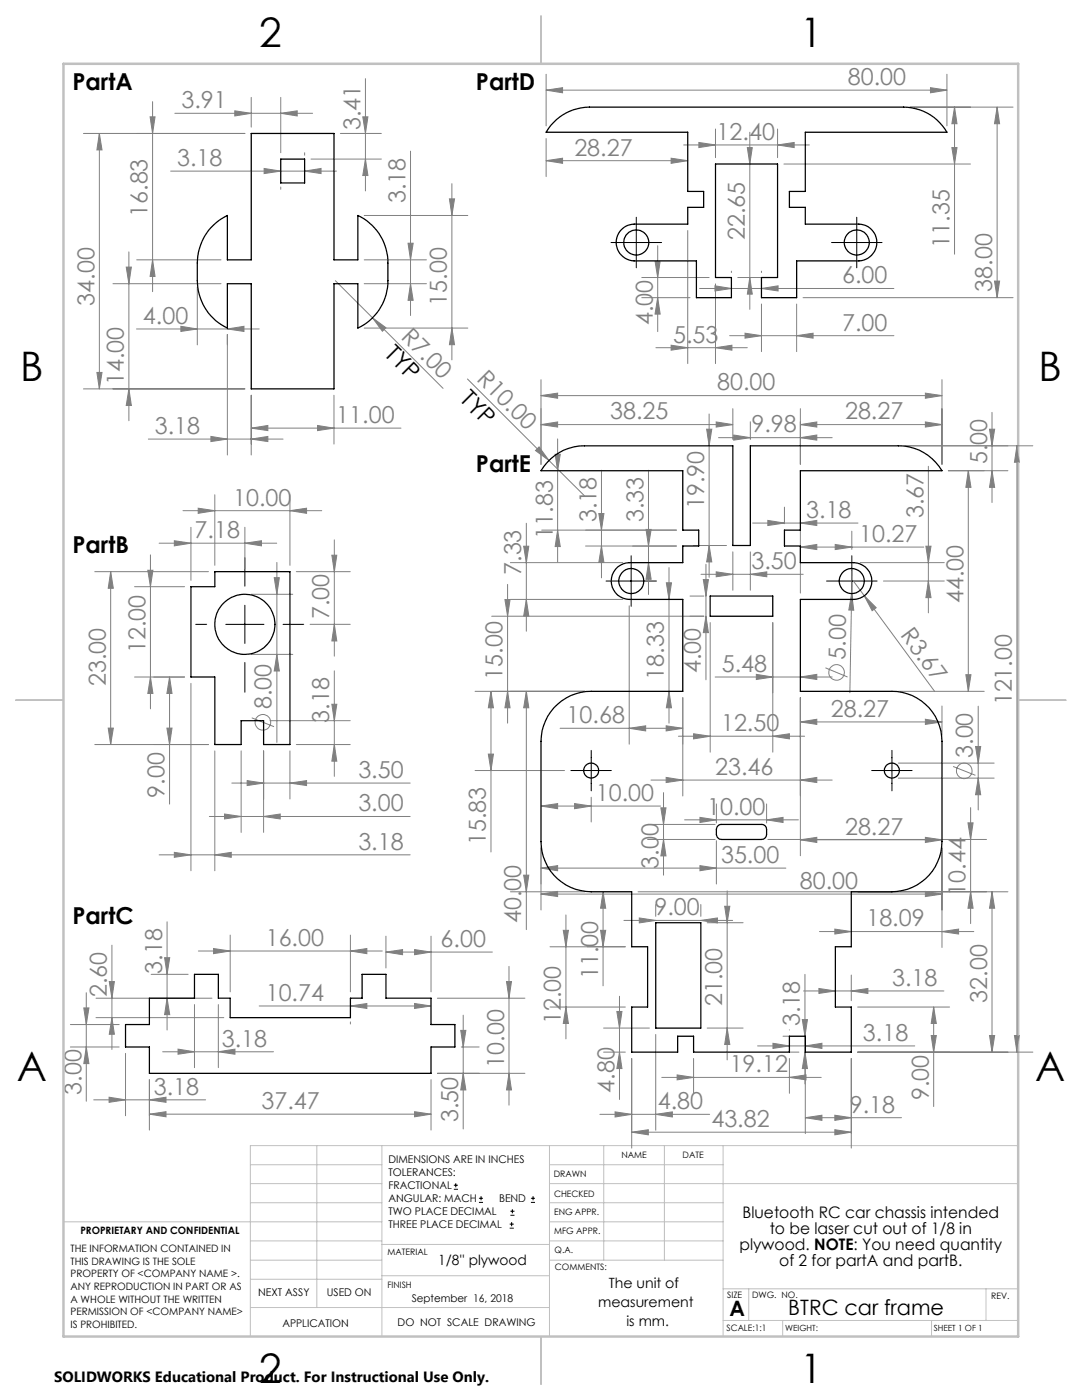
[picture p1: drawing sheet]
<svg xmlns="http://www.w3.org/2000/svg" width="216mm" height="279mm" viewBox="0 0 216 279" stroke-linecap="round" stroke-linejoin="round" font-family="sans-serif">
<g fill="none" stroke="#808080" stroke-width=".2">
<path d="M50.1 19.4v6M56 19.4v11.1M72.9 15.7v22.4M109 18l3.3-.5v1zM109 14.8v10.3M109 18h79.9M185.7 17.5l3.2 .5-3.2 .5zM188.9 14.8v10.3M16.7 26.6h32.2M19.8 26.6v51M19.8 26.6l.6 3.3h-1.1zM30 23.3h.9l-.5 3.3z"/>
<path d="M30.4 20.3v37.9M34 34.1h33.1M34.9 22.6h27.5M46.8 22.1l3.3 .5-3.3 .5zM52.7 33.6l3.3 .5-3.3 .5zM56 22.6l3.3-.5v1zM56 37.3v.5M60.8 34.1l3.3-.5v1zM60.8 30.5v.5M62.1 31.8h14M67.9 26.6h8.2M72.4 23.3h1l-.5 3.3z"/>
<path d="M72.9 31.8l.5 3.2h-1zM81.9 30.2v32.8M89.7 39.7h1l-.5 3.3zM90.2 36.7v35.1M109 32.1l3.3-.5v1zM109 27.7v7.5M109 32.1h28.2M133.9 31.6l3.3 .5-3.3 .5zM136.4 28.9h25.1M139.5 28.4l3.3 .5-3.3 .6zM142.8 25.8v5.7M149.1 29.5h1l-.5 3.2z"/>
<path d="M149.6 26.4v35.3M155.2 28.9l3.3-.5v1.1zM155.2 25.8v5.7M156.4 32.7h37.2M181.6 21.4h20.5M189.9 29.5h1.1l-.5 3.2zM190.5 21.4l.5 3.3h-1.1zM190.5 21.4v29.3M199 21.4l.5 3.3h-1.1zM199 21.4v38M22.5 56.6h21.6M25.2 53.3h1l-.5 3.3z"/>
<path d="M25.7 50.3v33.7M27.3 51.9h16.8M30.4 51.9l.5 3.3h-.9zM39.4 57.3v11.5M66.9 56l21.5 21.5M72.7 56.6h12.4M72.7 51.9h12.4M72.7 43h20.6M81.4 48.5h1l-.5 3.4zM81.9 56.6l.5 3.3h-1zM128.1 59.4h9.6M128.1 55.4h13.4"/>
<path d="M130.7 52.1h1l-.5 3.3zM131.2 59.4l.5 3.3h-1zM131.2 49v17.2M137.2 46v26.6M139.6 57.6h38.8M142.7 57l3.2 .6-3.2 .5zM142.8 56.7v15.9M145.9 54.1v.3M147.2 55.4h5.6M149.6 55.4l.5 3.3h-1zM151.9 57.6l3.4-.6v1.1zM151.9 54.1v.3"/>
<path d="M160.2 59.4h41.9M198.4 56.1h1.1l-.5 3.3zM16.7 77.6h32.2M19.3 74.3h1.1l-.6 3.3zM25.7 77.6l.5 3.3h-1zM27.2 65.7h24.5M36.1 65.1l3.3 .6-3.3 .4zM45.4 65.7l3.3-.6v1zM45.4 66.7v24.1M50.1 78.9v11.9M66.6 78.9v9.7M72.7 65.5h20.6"/>
<path d="M74.3 63.4l2.7 2-.7 .7zM90.2 65.5l.5 3.3h-1zM93.3 75.6l23.3 23.4M107.9 79l3.4-.5v1zM107.9 75.8v16.9M107.9 79h80.1M130.9 69.4h18.2M133.9 68.9l3.3 .5-3.3 .5zM142.8 69.4l3.3-.5v1zM145.6 67h32.8M148.7 66.5l3.2 .5-3.2 .5zM151.9 60.7v9.5"/>
<path d="M159 67l3.2-.5v1zM159 60.7v9.5M184.6 78.5l3.4 .5-3.4 .5zM188 75.8v16.9M29.6 87.6h26.9M42.1 87.1l3.3 .5-3.3 .5zM42.9 98.7v14.1M50.1 87.6l3.3-.5v1zM50.1 85.4l3.3-.5v1zM50.1 85.4h29.9M57.9 98.7v14.1M63.4 84.9l3.2 .5-3.2 .5z"/>
<path d="M107.6 89.2l1.9 2.7-2.6-2zM107.9 84.7l3.4-.5v1zM107.9 84.7h38.3M110.8 90.7h1l-.5 3.2zM111.3 87.6v24.5M120 93.8v21.5M129.4 93.8v24.8M141 85.7h1l-.5 3.3zM141.5 82.6v32.6M142.9 84.2l3.3 .5-3.3 .5zM143.4 87.3h22.7M146.2 81.6v6.1"/>
<path d="M146.4 86.8l3.3 .5-3.3 .5zM149.7 84.2v3.5M159.7 84.7l3.3-.5v1zM159.7 87.3l3.3-.5v1zM159.7 81.6v11.1M159.7 84.7h28.3M184.6 84.2l3.4 .5-3.4 .5zM185.2 93.1v29.2M189.2 93.9h11.9M193.2 93.9l.5 3.4h-1zM193.2 93.9v44.1M197.4 85.7h1.1l-.6 3.3z"/>
<path d="M197.9 93.9l.6 3.4h-1.1zM197.9 82.3v18M202.9 89l.5 3.3h-1zM202.9 89v121M206.1 89h-25.5M18.9 114.1h22.7M22.1 114.1l.5 3.3h-1zM22.1 114.1v34.5M26.8 117.1h10M29.5 113.8h1l-.5 3.3zM30 110.7v30.8M31.8 108.4h23.4"/>
<path d="M34.8 107.9l3.3 .5-3.3 .5zM36.5 101.9h27.7M38.1 105.2v10.6M39.5 101.4l3.4 .5-3.4 .5zM48.9 108.4l3.3-.5v1zM48.9 105.2v8.3M50.1 118.6h8.3M54.7 115.3h1l-.5 3.3zM55.2 112.3v35.9M57.9 101.9l3.3-.5v1zM59.1 114.1h10.8M66.2 110.8h1l-.5 3.3z"/>
<path d="M66.7 107.7v23.3M100.8 119.7h1l-.5 3.3zM101.3 116.6v27.7M101.8 112.3h22.5M101.8 119.6h22.5M104.5 109h1l-.5 3.3zM105 104.4v21.6M105 119.6l.5 3.3h-1zM108.1 105.8h26.9M111.3 105.8l.5 3.3h-1zM119.5 102.5h1l-.5 3.3zM120 109l.5 3.3h-1z"/>
<path d="M128.9 105.7h1l-.5 3.3zM129.4 112.3l.5 3.3h-1zM133 116.3h1l-.5 3.3zM133.5 113.3v31M135 109h-18.2M137.7 119h2.7M138.3 108.9h6.7M139.9 114.6h20.4M140.3 115.7h1.1l-.5 3.3zM140.9 112.6v23.1M141.5 108.9l.5 3.2h-1zM142.9 114.1l3.3 .5-3.3 .5z"/>
<path d="M146.2 110.1v7.7M149.7 114.6l3.3-.5v1zM149.7 110.1v7.7M150.2 104.4h21M153.2 103.9l3.3 .5-3.3 .5zM156.5 101.2v3.3M159.7 109.2l3.3-.5v1zM159.7 106v12.4M159.7 109.2h24.6M159.7 104.4l3.3-.5v1zM166.7 108.7l3.3 .5-3.3 .5zM169.9 118.5l.5 3.3-1-.1z"/>
<path d="M169.9 118.5l-.3 19.8M170 106v3.6M170 113.5l-.1 5M170.3 116l16.2 22M171.6 112.3h16.8M172.5 118.9l2.3 2.4-.8 .6zM176.3 116h12.1M184.7 109h1.1l-.6 3.3zM185.2 116l.6 3.3h-1.1zM26.8 135.1h10M30 135.1l.5 3.3h-1zM33.8 135.1l.5 3.3h-1z"/>
<path d="M33.8 135.1v25.4M38.1 136.4v37.4M50.1 130.6h8.3M55.2 130.6l.5 3.3h-1zM61.9 124.6h8M66.7 124.6l.5 3.3h-1zM66.7 133.9v21M98 138v32M98 138l.5 3.3h-1.1zM98.1 123h42.3M101.3 138l.5 3.3h-1zM105 138l.5 3.3h-1z"/>
<path d="M105 138v47.5M116.7 138h-21.9M125.6 120.9v27.6M133.5 138l.5 3.3h-1zM136.2 139.2v19.7M140.9 123l.5 3.3h-1.1zM141.7 124.2v25.9M142.7 135.1h23.4M150.9 134.6l3.3 .5-3.3 .5zM154.2 124.2v25.9M159.7 135.1l3.3-.5v1zM159.7 139.2v31.6"/>
<path d="M164.7 133.3l4.4 1.8M179.2 138h17.2M192.7 134.7h1l-.5 3.3zM18.9 148.6h22.7M21.6 145.3h1l-.5 3.3zM33.3 145.3h1l-.5 3.3zM42.9 149.9v23.9M46.2 156.3h35.6M48.1 149.9v16.2M49.3 155.8l3.3 .5-3.3 .5zM50.2 143.3l4.5 1.7M52.6 149.9v16.2"/>
<path d="M53.9 143.8h16M57.9 156.3l3.3-.5v1zM57.9 149.9v9.6M59.1 148.6h10.8M66.2 140.5h1l-.5 3.3zM66.7 148.6l.5 3.3h-1zM94.8 153.8h17.8M97.4 150.5h1.1l-.5 3.3zM111.8 145.3h24.4M118 159.1v4.9M125.6 145.3l3.2-.4v1zM129.9 155.7h36.2"/>
<path d="M132.4 158.2v16.5M132.9 155.2l3.3 .5-3.3 .5zM132.9 144.9l3.3 .4-3.3 .6zM135.4 146.9h25.1M138.4 146.4l3.3 .5-3.3 .6zM154.2 146.9l3.3-.5v1.1zM159.7 155.7l3.3-.5v1zM159.7 144.1l3.3-.6v1.1zM159.7 144.1h28.3M179.2 152.3h19.2M179.2 155.3h19.2M184.6 143.5l3.4 .6-3.4 .5z"/>
<path d="M188 140.9v5.8M190.2 153l4.4 1.7M194.7 149h1l-.5 3.3zM195.2 155.3l.5 3.3h-1zM195.2 140.9v20.7M31.7 170.6h50.1M34.8 170.1l3.3 .5-3.3 .5zM41.8 162.9h40M42.9 170.6l3.2-.5v1zM44.8 162.5l3.3 .4-3.3 .5zM52.6 162.9l3.3-.4v.9zM101.8 178h14.9"/>
<path d="M104.5 174.7h1l-.5 3.3zM107.9 160.9l3.4-.5v1zM107.9 173.2l3.4-.4v1zM107.9 160.9h23.9M107.9 169.2v12.4M107.9 173.2h48.9M107.9 178.4l3.4-.5v1zM107.9 178.4h80.1M114.7 160.4l3.3 .5-3.3 .5zM120.3 178v18.7M120.3 178l.6 3.3h-1.1zM127.3 178h73.8"/>
<path d="M129.2 164.5h13.5M129.2 167.5h13.5M131.9 161.2h1l-.5 3.3zM132.4 167.5l.5 3.3h-1zM136.6 163.6h22.7M139.7 172.8l3.2 .4-3.2 .6zM139.7 163.1l3.2 .5-3.2 .5zM142.9 167.8v8.6M142.9 160.4v3.9M145.1 177.8v33.7M153 163.6l3.2-.5v1zM153 160.4v3.9"/>
<path d="M153.2 167.5h43.7M159.7 167.6l3.3-.5v1zM159.7 167.6h28.3M184.6 167.1l3.4 .5-3.4 .5zM184.6 177.9l3.4 .5-3.4 .5zM188 169.2v19.9M193.1 164.2h1.1l-.5 3.3zM193.7 178l.5 3.3h-1.1zM193.7 161.2v23.1M197.9 178l.6 3.3h-1.1zM197.9 178v32M17.2 198.1v21.7"/>
<path d="M19.2 199.2h23.1M21.8 195.9h1l-.5 3.3zM22.3 188.6v20.8M30.2 194.5h7.3M32.8 191.1h1.1l-.6 3.4zM33.3 199.2l.6 3.3h-1.1zM33.3 184v21.6M39.6 189.8h36.7M42.6 189.3l3.3 .5-3.3 .5zM45.9 186.6v11.3M69.9 189.8l3.3-.5v1zM69.9 186.6v11.3"/>
<path d="M77 190l3.3-.5v1zM77 186.8v6.4M77 190h21.2M82.7 189.5l3.3 .5-3.3 .5zM86 186.8v11.1M87.3 199.2h17.4M101.1 195.9h1l-.5 3.3zM101.6 192.9v27.7M109.7 188.9h15.1M112.4 185.7h1l-.5 3.2zM112.9 182.6v24.7M119.8 185.7h1.1l-.6 3.2z"/>
<path d="M123.6 198.8v20.6M124.5 183.7h21.7M127.6 183.2l3.2 .5-3.2 .5zM130.8 180.5v2.4M139.8 183.7l3.4-.5v1zM139.8 180.5v2.4M141.1 184.1h7.2M144.6 180.9h1l-.5 3.2zM160.3 197.8h28M160.6 194.5v21.8M163.4 197.3l3.3 .5-3.3 .5zM163.5 185.9h30.8"/>
<path d="M166.6 185.4l3.3 .5-3.3 .5zM169.9 197.8l3.3-.5v1zM169.9 194.6v5.1M188 185.9l3.3-.5v1zM14 209h9.8M14 204.5h9.8M16.7 201.2h1l-.5 3.3zM17.2 209l.5 3.3h-1zM18.7 219.5h22.3M19.2 203.1h25.5M21.8 219l3.2 .5-3.2 .5zM22.3 203.1l.5 3.3h-1z"/>
<path d="M25 210.2v12.5M29.8 219.5l3.3-.5v1zM29.8 215.5v10M32.5 209.9h22.1M35.5 209.4l3.3 .5-3.3 .5zM38.8 200.5v12.6M43.6 209.9l3.3-.5v1zM43.6 200.5v12.6M51.7 200.8h34.3M69.9 200.8l3.3-.5v1zM69.9 203.9v.5M82.7 200.3l3.3 .5-3.3 .5z"/>
<path d="M86 215.5v10M87.3 214.2h17.4M91.9 205.6h1.1l-.6 3.4zM92 209h3.6M92.4 214.2l.6 3.3h-1.1zM92.4 202.6v22.7M101.6 214.2l.5 3.3h-1zM109.7 201h15.1M112.9 201l.5 3.3h-1zM120.4 210h4.4M120.4 205.2h9.2M123.1 201.9h1l-.5 3.3z"/>
<path d="M123.6 210l.5 3.3h-1zM126 211.2v17.9M130.8 206.4v19.2M132 215h31.9M135.1 214.5l3.3 .5-3.3 .5zM138.4 211.2v7M141.1 205.2h7.2M145.1 205.2l.5 3.3h-1zM151.2 208.7h31.3M154.2 208.2l3.3 .5-3.3 .5zM156.2 206.8h1.2M157.4 210h2"/>
<path d="M157.5 205.5v.1M157.5 215l3.3-.5v1zM157.5 211.2v7M160.1 203.5h1l-.5 3.3zM160.6 210l.5 3.3h-1zM160.7 208.7l3.3-.5v1zM160.7 211.2v15M169.9 211.2v17.9M171.1 201h18.4M185.8 206.7h1l-.5 3.3zM186.3 201l.5 3.3h-1zM186.3 201v19.8"/>
<path d="M197.4 206.7h1.1l-.6 3.3zM202.4 206.7h1l-.5 3.3zM206.1 210h-35M29.8 222.4l3.3-.5v1zM29.8 222.4h56.2M82.7 221.9l3.3 .5-3.3 .5zM119.7 222.4h21.9M122.7 221.9l3.3 .5-3.3 .5zM126 226l3.4-.5v1zM126 226h43.9M130.8 222.4l3.4-.5v1zM160.7 223.1l3.3-.5v1z"/>
<path d="M160.7 223.1h19.2M166.6 225.5l3.3 .5-3.3 .5zM166.6 222.6l3.3 .5-3.3 .5z"/>
<circle cx="166.9" cy="134.2" r="1.57"/>
<circle cx="52.4" cy="144.1" r="1.55"/>
<circle cx="192.4" cy="153.8" r="1.55"/>
</g>
<g fill="none" stroke="#000" stroke-width=".2">
<path d="M121.9 48.4h10.1M127 43.4v10M165.9 48.4h10.1M171 43.4v10M48.9 111.3v5.7M120.9 116h10.1M125.9 110.9v10.1M164.9 116h10.1M170 110.9v10.1M39.1 124.6h2.1M45 124.6h7.7M48.9 120.8v7.6"/>
<path d="M48.9 132.2v5.9M56.5 124.6h4.1M113.9 153.8h8.1M118 149.8v8M173.9 153.8h8.1M178 149.8v8M90.6 237.3h.8M90.6 236.5h.8M90.9 236.1v.9M95.6 240h.8M95.6 239.1h.8M96 238.7v.8"/>
<path d="M105.9 240h.9M105.9 239.1h.9M106.4 238.7v.8M101.7 245.1h.8M101.7 244.3h.8M101.8 242.5h.9M101.8 241.7h.9M102.1 243.9v.8M102.2 241.3v.8"/>
</g>
<g fill="none" stroke="#c0c0c0" stroke-width=".2">
<path d="M50 232.4h26.2M50 236.2h26.2M63.2 228.6v32.3M76.2 228.6v38.1M109.6 228.6v38.1M109.6 232.4h34.7M109.6 236.2h93.6M120.5 228.6v22.9M132.6 228.6v22.9M144.3 228.6v38.1M203.2 228.6h-153.2v38.1M12.7 243.8h63.5"/>
<path d="M50 251.5h26.2M50 240h26.2M50 247.7h26.2M50 255.3h26.2M76.2 254.6h33.4M76.2 248.4h33.4M109.6 251.5h34.7M109.6 243.8h34.7M109.6 240h34.7M109.6 247.7h34.7M144.3 257.2h58.9M149.4 257.2v6.3"/>
<path d="M196.7 257.2v6.3M50 260.9h59.6M144.3 263.5h58.9M156.2 263.5v3.2M185.9 263.5v3.2"/>
</g>
<path d="M108 3.2v9.5M3.1 139.7h9.6M203.2 139.7h9.5M108 266.7v9.6" fill="none" stroke="#c0c0c0" stroke-width=".25"/>
<path d="M12.7 12.7h190.5v254h-190.5z" fill="none" stroke="#c0c0c0" stroke-width=".5"/>
<g fill="#808080">
<path d="M107.6 89.2l1.9 2.7-2.6-2z"/>
<path d="M169.9 118.5l.5 3.3-1-.1z"/>
<path d="M172.5 118.9l2.3 2.4-.8 .6z"/>
<path d="M74.3 63.4l2.7 2-.7 .7z"/>
<path d="M132.9 144.9l3.3 .4-3.3 .6zM125.6 145.3l3.2-.4v1z"/>
<path d="M166.7 108.7l3.3 .5-3.3 .5zM159.7 109.2l3.3-.5v1zM159.7 135.1l3.3-.5v1zM150.9 134.6l3.3 .5-3.3 .5zM184.6 167.1l3.4 .5-3.4 .5zM159.7 167.6l3.3-.5v1zM114.7 160.4l3.3 .5-3.3 .5zM107.9 160.9l3.4-.5v1zM139.7 172.8l3.2 .4-3.2 .6zM107.9 173.2l3.4-.4v1zM139.8 183.7l3.4-.5v1zM127.6 183.2l3.2 .5-3.2 .5zM130.8 222.4l3.4-.5v1zM122.7 221.9l3.3 .5-3.3 .5zM160.7 208.7l3.3-.5v1zM154.2 208.2l3.3 .5-3.3 .5zM48.9 108.4l3.3-.5v1zM34.8 107.9l3.3 .5-3.3 .5zM185.7 17.5l3.2 .5-3.2 .5zM109 18l3.3-.5v1zM159 67l3.2-.5v1zM148.7 66.5l3.2 .5-3.2 .5zM133.9 31.6l3.3 .5-3.3 .5zM109 32.1l3.3-.5v1zM56 22.6l3.3-.5v1zM46.8 22.1l3.3 .5-3.3 .5zM60.8 34.1l3.3-.5v1zM52.7 33.6l3.3 .5-3.3 .5zM45.4 65.7l3.3-.6v1zM36.1 65.1l3.3 .6-3.3 .4z"/>
<path d="M107.9 79l3.4-.5v1zM184.6 78.5l3.4 .5-3.4 .5zM159.7 84.7l3.3-.5v1zM184.6 84.2l3.4 .5-3.4 .5zM142.9 114.1l3.3 .5-3.3 .5zM149.7 114.6l3.3-.5v1zM153.2 103.9l3.3 .5-3.3 .5zM159.7 104.4l3.3-.5v1zM138.4 146.4l3.3 .5-3.3 .6zM154.2 146.9l3.3-.5v1.1zM132.9 155.2l3.3 .5-3.3 .5zM159.7 155.7l3.3-.5v1zM107.9 178.4l3.4-.5v1zM184.6 177.9l3.4 .5-3.4 .5zM166.6 185.4l3.3 .5-3.3 .5zM188 185.9l3.3-.5v1zM159.7 144.1l3.3-.6v1.1zM184.6 143.5l3.4 .6-3.4 .5zM139.7 163.1l3.2 .5-3.2 .5zM153 163.6l3.2-.5v1zM135.1 214.5l3.3 .5-3.3 .5zM157.5 215l3.3-.5v1zM160.7 223.1l3.3-.5v1zM166.6 222.6l3.3 .5-3.3 .5zM163.4 197.3l3.3 .5-3.3 .5zM169.9 197.8l3.3-.5v1zM39.5 101.4l3.4 .5-3.4 .5zM57.9 101.9l3.3-.5v1zM44.8 162.5l3.3 .4-3.3 .5zM52.6 162.9l3.3-.4v.9zM49.3 155.8l3.3 .5-3.3 .5zM57.9 156.3l3.3-.5v1zM139.5 28.4l3.3 .5-3.3 .6zM155.2 28.9l3.3-.5v1.1zM42.1 87.1l3.3 .5-3.3 .5zM50.1 87.6l3.3-.5v1zM50.1 85.4l3.3-.5v1zM63.4 84.9l3.2 .5-3.2 .5z"/>
<path d="M142.7 57l3.2 .6-3.2 .5zM151.9 57.6l3.4-.6v1.1z"/>
<path d="M107.9 84.7l3.4-.5v1zM142.9 84.2l3.3 .5-3.3 .5zM146.4 86.8l3.3 .5-3.3 .5zM159.7 87.3l3.3-.5v1z"/>
<path d="M34.8 170.1l3.3 .5-3.3 .5zM42.9 170.6l3.2-.5v1z"/>
<path d="M21.8 219l3.2 .5-3.2 .5zM29.8 219.5l3.3-.5v1z"/>
<path d="M29.8 222.4l3.3-.5v1zM82.7 221.9l3.3 .5-3.3 .5z"/>
<path d="M69.9 200.8l3.3-.5v1zM82.7 200.3l3.3 .5-3.3 .5z"/>
<path d="M142.8 69.4l3.3-.5v1zM133.9 68.9l3.3 .5-3.3 .5z"/>
<path d="M69.9 189.8l3.3-.5v1zM42.6 189.3l3.3 .5-3.3 .5zM82.7 189.5l3.3 .5-3.3 .5zM77 190l3.3-.5v1zM43.6 209.9l3.3-.5v1zM35.5 209.4l3.3 .5-3.3 .5z"/>
<path d="M185.8 206.7h1l-.5 3.3zM186.3 201l.5 3.3h-1z"/>
<path d="M185.2 116l.6 3.3h-1.1zM184.7 109h1.1l-.6 3.3z"/>
<path d="M160.6 210l.5 3.3h-1zM160.1 203.5h1l-.5 3.3z"/>
<path d="M111.3 105.8l.5 3.3h-1zM110.8 90.7h1l-.5 3.2zM133.5 138l.5 3.3h-1zM133 116.3h1l-.5 3.3zM140.9 123l.5 3.3h-1.1zM140.3 115.7h1.1l-.5 3.3zM145.1 205.2l.5 3.3h-1zM144.6 180.9h1l-.5 3.2zM197.9 93.9l.6 3.4h-1.1zM197.4 85.7h1.1l-.6 3.3zM66.7 124.6l.5 3.3h-1zM66.2 110.8h1l-.5 3.3zM198.4 56.1h1.1l-.5 3.3zM199 21.4l.5 3.3h-1.1zM189.9 29.5h1.1l-.5 3.2zM190.5 21.4l.5 3.3h-1.1zM72.9 31.8l.5 3.2h-1zM72.4 23.3h1l-.5 3.3zM81.9 56.6l.5 3.3h-1zM81.4 48.5h1l-.5 3.4zM90.2 65.5l.5 3.3h-1zM89.7 39.7h1l-.5 3.3z"/>
<path d="M141.5 108.9l.5 3.2h-1zM141 85.7h1l-.5 3.3zM33.3 145.3h1l-.5 3.3zM33.8 135.1l.5 3.3h-1z"/>
<path d="M97.4 150.5h1.1l-.5 3.3zM98 138l.5 3.3h-1.1zM119.8 185.7h1.1l-.6 3.2zM120.3 178l.6 3.3h-1.1z"/>
<path d="M105 119.6l.5 3.3h-1zM104.5 109h1l-.5 3.3z"/>
<path d="M120 109l.5 3.3h-1zM119.5 102.5h1l-.5 3.3z"/>
<path d="M193.2 93.9l.5 3.4h-1zM192.7 134.7h1l-.5 3.3zM128.9 105.7h1l-.5 3.3zM129.4 112.3l.5 3.3h-1zM100.8 119.7h1l-.5 3.3zM101.3 138l.5 3.3h-1zM194.7 149h1l-.5 3.3zM195.2 155.3l.5 3.3h-1zM197.9 178l.6 3.3h-1.1zM197.4 206.7h1.1l-.6 3.3zM105 138l.5 3.3h-1zM104.5 174.7h1l-.5 3.3zM131.9 161.2h1l-.5 3.3zM132.4 167.5l.5 3.3h-1zM193.1 164.2h1.1l-.5 3.3zM193.7 178l.5 3.3h-1.1zM123.1 201.9h1l-.5 3.3zM123.6 210l.5 3.3h-1zM112.4 185.7h1l-.5 3.2zM112.9 201l.5 3.3h-1zM202.9 89l.5 3.3h-1zM202.4 206.7h1l-.5 3.3zM29.5 113.8h1l-.5 3.3zM30 135.1l.5 3.3h-1zM66.2 140.5h1l-.5 3.3zM66.7 148.6l.5 3.3h-1zM54.7 115.3h1l-.5 3.3zM55.2 130.6l.5 3.3h-1zM22.1 114.1l.5 3.3h-1zM21.6 145.3h1l-.5 3.3zM101.6 214.2l.5 3.3h-1zM101.1 195.9h1l-.5 3.3zM22.3 203.1l.5 3.3h-1zM21.8 195.9h1l-.5 3.3zM92.4 214.2l.6 3.3h-1.1zM91.9 205.6h1.1l-.6 3.4zM149.1 29.5h1l-.5 3.2zM149.6 55.4l.5 3.3h-1zM130.7 52.1h1l-.5 3.3zM131.2 59.4l.5 3.3h-1zM19.8 26.6l.6 3.3h-1.1zM19.3 74.3h1.1l-.6 3.3zM25.2 53.3h1l-.5 3.3zM25.7 77.6l.5 3.3h-1zM30 23.3h.9l-.5 3.3zM30.4 51.9l.5 3.3h-.9z"/>
<path d="M32.8 191.1h1.1l-.6 3.4zM33.3 199.2l.6 3.3h-1.1zM16.7 201.2h1l-.5 3.3zM17.2 209l.5 3.3h-1z"/>
<path d="M126 226l3.4-.5v1zM166.6 225.5l3.3 .5-3.3 .5z"/>
</g>
<g fill="none" stroke="#000" stroke-width=".25">
<path d="M50.1 26.6h16.5v25.3h4.8v-8.9a10.4 10.4 0 0 1 6 9.5v3.5a10.5 10.5 0 0 1-6 9.5v-8.9h-4.8v21h-16.5v-21h-4.7v8.9a10.5 10.5 0 0 1-6-9.5v-3.5a10.5 10.5 0 0 1 6-9.5v8.9h4.7zM56 31.7h4.8v4.8h-4.8zM110.4 24.5a9.9 9.9 0 0 1 7.2-3.1h62.7a10 10 0 0 1 8.6 5h-28.2v11.8h-3.2v3.2h3.2v3.3h10.7a3.7 3.7 0 0 1 3.5 3.7 3.7 3.7 0 0 1-3.5 3.7h-12.4v7.3h-7.1v-4h3.3v-22.7h-12.4v22.7h3.1v4h-6.9v-7.3h-12.5a3.7 3.7 0 0 1-3.6-3.7 3.7 3.7 0 0 1 3.6-3.7h10.7v-3.3h3.2v-3.2h-3.2v-11.8h-28.2zM109.2 92.3a9.8 9.8 0 0 1 7.4-3.3h29.6v19.9h3.5v-19.9h29.6a10.1 10.1 0 0 1 8.7 4.9h-28.3v11.9h-3.2v3.2h3.2v3.3h10.7a3.7 3.7 0 0 1 3.6 3.7 3.7 3.7 0 0 1-3.6 3.6h-10.7v18.4h18.3a10 10 0 0 1 10 10v20a10 10 0 0 1-10 10h-8.1v10.9h-3.2v12.1h3.2v9h-9.2v-3.2h-3.2v3.2h-19.1v-3.2h-3.2v3.2h-9.2v-9h3.2v-12.1h-3.2v-10.9h-8a10 10 0 0 1-10-10v-20a10 10 0 0 1 10-10h18.2v-18.4h-10.6a3.7 3.7 0 0 1-3.6-3.6 3.7 3.7 0 0 1 3.6-3.7h10.6v-3.3h3.2v-3.2h-3.2v-11.9h-28.2zM38.1 117.1h4.8v-3h15v34.5h-5.3v-4.8h-4.5v4.8h-5.2v-13.5h-4.8zM141.7 119h12.5v4h-12.5zM143.1 165l.7-.5h8.1a.97 .97 0 0 1 1.1 1v1a1.02 1.02 0 0 1-1.1 1h-7.9a1.09 1.09 0 0 1-1.1-1v-1zM29.8 199.2h9v-4.7h4.8v4.7h2.3v3.9h24v-3.9h2.3v-4.7h4.8v4.7h9v5.3h4.8v4.5h-4.8v5.2h-56.2v-5.2h-4.8v-4.5h4.8zM130.8 184.2h9v21h-9z"/>
<circle cx="127" cy="48.4" r="2.51"/>
<circle cx="171" cy="48.4" r="2.5"/>
<circle cx="125.9" cy="116" r="2.5"/>
<circle cx="170" cy="116" r="2.51"/>
<circle cx="48.9" cy="124.6" r="6"/>
<circle cx="118" cy="153.8" r="1.5"/>
<circle cx="178" cy="153.8" r="1.5"/>
</g>
<g font-size="8.1">
<text x="51.7" y="9.3">2</text>
<text x="159.7" y="9.3">1</text>
<text x="4" y="76">B</text>
<text x="207.2" y="76">B</text>
<text x="3.3" y="215.7">A</text>
<text x="206.5" y="215.7">A</text>
<text x="51.7" y="276">2</text>
<text x="159.7" y="276">1</text>
</g>
<g font-size="4.7">
<text x="14.4" y="18">PartA</text>
<text x="95" y="18">PartD</text>
<text x="76.6" y="70.9" transform="rotate(45 76.6 70.9)">TYP</text>
<text x="91.6" y="79.9" transform="rotate(45 91.6 79.9)">TYP</text>
<text x="95" y="94.1">PartE</text>
<text x="14.4" y="110.4">PartB</text>
<text x="14.4" y="184.4">PartC</text>
</g>
<g font-size="4.7" fill="#808080">
<text x="169.2" y="17">80.00</text>
<text x="36.2" y="21.6">3.91</text>
<text x="71.9" y="26" transform="rotate(-90 71.9 26)">3.41</text>
<text x="143" y="27.9">12.40</text>
<text x="35.3" y="33.1">3.18</text>
<text x="114.6" y="31.1">28.27</text>
<text x="80.9" y="40.5" transform="rotate(-90 80.9 40.5)">3.18</text>
<text x="29.5" y="43.3" transform="rotate(-90 29.5 43.3)">16.83</text>
<text x="148.6" y="47.9" transform="rotate(-90 148.6 47.9)">22.65</text>
<text x="189.5" y="49.4" transform="rotate(-90 189.5 49.4)">11.35</text>
<text x="168" y="56.5">6.00</text>
<text x="198" y="58.2" transform="rotate(-90 198 58.2)">38.00</text>
<text x="18.8" y="61" transform="rotate(-90 18.8 61)">34.00</text>
<text x="28.5" y="64.6">4.00</text>
<text x="89.2" y="61" transform="rotate(-90 89.2 61)">15.00</text>
<text x="130.2" y="64.9" transform="rotate(-90 130.2 64.9)">4.00</text>
<text x="168" y="66">7.00</text>
<text x="79.8" y="67.5" transform="rotate(45 79.8 67.5)">R7.00</text>
<text x="134.3" y="68.4">5.53</text>
<text x="24.7" y="76.8" transform="rotate(-90 24.7 76.8)">14.00</text>
<text x="94.9" y="75.8" transform="rotate(45 94.9 75.8)">R10.00</text>
<text x="143.1" y="77.9">80.00</text>
<text x="121.8" y="83.7">38.25</text>
<text x="168.6" y="83.7">28.27</text>
<text x="30.9" y="86.6">3.18</text>
<text x="67.1" y="84.4">11.00</text>
<text x="149.9" y="86.3">9.98</text>
<text x="197" y="92.6" transform="rotate(-90 197 92.6)">5.00</text>
<text x="46.5" y="100.9">10.00</text>
<text x="140.5" y="101.6" transform="rotate(-90 140.5 101.6)">19.90</text>
<text x="38.8" y="107.4">7.18</text>
<text x="110.3" y="107.5" transform="rotate(-90 110.3 107.5)">11.83</text>
<text x="119" y="104.2" transform="rotate(-90 119 104.2)">3.18</text>
<text x="128.4" y="104.2" transform="rotate(-90 128.4 104.2)">3.33</text>
<text x="160.9" y="103.3">3.18</text>
<text x="184.3" y="103.4" transform="rotate(-90 184.3 103.4)">3.67</text>
<text x="149.9" y="113.6">3.50</text>
<text x="171.4" y="108.1">10.27</text>
<text x="104" y="114.7" transform="rotate(-90 104 114.7)">7.33</text>
<text x="65.7" y="123.5" transform="rotate(-90 65.7 123.5)">7.00</text>
<text x="192.2" y="120.4" transform="rotate(-90 192.2 120.4)">44.00</text>
<text x="29" y="130.3" transform="rotate(-90 29 130.3)">12.00</text>
<text x="168.7" y="131.6" transform="rotate(-89 168.7 131.6)">5.00</text>
<text x="179.5" y="126.8" transform="rotate(54 179.5 126.8)">R3.67</text>
<text x="21.1" y="137" transform="rotate(-90 21.1 137)">23.00</text>
<text x="100.3" y="135.7" transform="rotate(-90 100.3 135.7)">15.00</text>
<text x="132.5" y="135.7" transform="rotate(-90 132.5 135.7)">18.33</text>
<text x="139.9" y="134.4" transform="rotate(-90 139.9 134.4)">4.00</text>
<text x="144" y="134.1">5.48</text>
<text x="54.2" y="141.6" transform="rotate(-90 54.2 141.6)">8.00</text>
<text x="165.8" y="143">28.27</text>
<text x="201.9" y="140.8" transform="rotate(-90 201.9 140.8)">121.00</text>
<text x="65.7" y="144.2" transform="rotate(-90 65.7 144.2)">3.18</text>
<text x="113.1" y="144.3">10.68</text>
<text x="143.9" y="145.9">12.50</text>
<text x="71.5" y="155.3">3.50</text>
<text x="142.7" y="154.6">23.46</text>
<text x="194.1" y="151.3" transform="rotate(-90 194.1 151.3)">3.00</text>
<text x="32.8" y="159.2" transform="rotate(-90 32.8 159.2)">9.00</text>
<text x="71.5" y="161.9">3.00</text>
<text x="118.9" y="159.8">10.00</text>
<text x="141.1" y="162.6">10.00</text>
<text x="168.6" y="166.6">28.27</text>
<text x="71.5" y="169.6">3.18</text>
<text x="97" y="168.7" transform="rotate(-90 97 168.7)">15.83</text>
<text x="131.4" y="173.3" transform="rotate(-90 131.4 173.3)">3.00</text>
<text x="143.9" y="172.2">35.00</text>
<text x="159.6" y="177.4">80.00</text>
<text x="192.7" y="178.7" transform="rotate(-90 192.7 178.7)">10.44</text>
<text x="104" y="184.2" transform="rotate(-90 104 184.2)">40.00</text>
<text x="130.6" y="182.7">9.00</text>
<text x="172.9" y="184.9">18.09</text>
<text x="53" y="188.8">16.00</text>
<text x="87.9" y="189">6.00</text>
<text x="32.4" y="194.3" transform="rotate(-90 32.4 194.3)">3.18</text>
<text x="119.4" y="195.4" transform="rotate(-90 119.4 195.4)">11.00</text>
<text x="178" y="196.7">3.18</text>
<text x="21.3" y="199" transform="rotate(-90 21.3 199)">2.60</text>
<text x="53" y="199.7">10.74</text>
<text x="144.1" y="200.8" transform="rotate(-90 144.1 200.8)">21.00</text>
<text x="197" y="200.1" transform="rotate(-90 197 200.1)">32.00</text>
<text x="44.2" y="208.9">3.18</text>
<text x="111.9" y="204.4" transform="rotate(-90 111.9 204.4)">12.00</text>
<text x="159.6" y="204.8" transform="rotate(-90 159.6 204.8)">3.18</text>
<text x="172.2" y="207.7">3.18</text>
<text x="100.6" y="213.1" transform="rotate(-90 100.6 213.1)">10.00</text>
<text x="145.6" y="214">19.12</text>
<text x="16.2" y="218.5" transform="rotate(-90 16.2 218.5)">3.00</text>
<text x="30.7" y="218.5">3.18</text>
<text x="52.2" y="221.3">37.47</text>
<text x="122.6" y="218.1" transform="rotate(-90 122.6 218.1)">4.80</text>
<text x="131.3" y="221.4">4.80</text>
<text x="185.3" y="219.5" transform="rotate(-90 185.3 219.5)">9.00</text>
<text x="91.4" y="224" transform="rotate(-90 91.4 224)">3.50</text>
<text x="142" y="224.9">43.82</text>
<text x="169.6" y="222">9.18</text>
</g>
<g font-size="4.2">
<text x="145.6" y="262.7">A</text>
<text x="157.3" y="262.4">BTRC car frame</text>
</g>
<g font-size="3.2">
<text x="148.2" y="243.1">Bluetooth RC car chassis intended</text>
<text x="147.6" y="249.5">plywood. NOTE: You need quantity</text>
<text x="153.6" y="246.3">to be laser cut out of 1/8 in</text>
<text x="155.5" y="252.7">of 2 for partA and partB.</text>
</g>
<text font-size="3" x="10.8" y="275.7">SOLIDWORKS Educational Product. For Instructional Use Only.</text>
<g font-size="2.8">
<text x="87.4" y="252.4">1/8'' plywood</text>
<text x="121.5" y="257">The unit of</text>
<text x="119.3" y="260.8">measurement</text>
<text x="125" y="264.6">is mm.</text>
</g>
<g font-size="2.1">
<text x="77.5" y="232.2">DIMENSIONS ARE IN INCHES</text>
<text x="77.5" y="234.7">TOLERANCES:</text>
<text x="77.5" y="237.3">FRACTIONAL</text>
<text x="77.5" y="239.9">ANGULAR: MACH</text>
<text x="99.6" y="239.9">BEND</text>
<text x="77.5" y="242.5">TWO PLACE DECIMAL</text>
<text x="77.5" y="245.1">THREE PLACE DECIMAL</text>
<text x="51.5" y="258.7">NEXT ASSY</text>
<text x="65.2" y="258.6">USED ON</text>
<text x="82.2" y="259.8">September 16, 2018</text>
<text x="56.3" y="264.8">APPLICATION</text>
<text x="79.3" y="264.6">DO NOT SCALE DRAWING</text>
</g>
<g font-size="2">
<text x="14.1" y="249.9">THE INFORMATION CONTAINED IN</text>
<text x="16" y="246.3">PROPRIETARY AND CONFIDENTIAL</text>
<text x="14.1" y="252.4">THIS DRAWING IS THE SOLE</text>
<text x="14.1" y="254.9">PROPERTY OF &lt;COMPANY NAME &gt;.</text>
<text x="14.1" y="257.4">ANY REPRODUCTION IN PART OR AS</text>
<text x="14.1" y="260">A WHOLE WITHOUT THE WRITTEN</text>
<text x="14.1" y="262.5">PERMISSION OF &lt;COMPANY NAME&gt;</text>
<text x="14.1" y="265">IS PROHIBITED.</text>
</g>
<g font-size="1.8">
<text x="124" y="231.1">NAME</text>
<text x="136.2" y="231.1">DATE</text>
<text x="110.5" y="234.8">DRAWN</text>
<text x="110.5" y="238.9">CHECKED</text>
<text x="110.6" y="242.5">ENG APPR.</text>
<text x="77.3" y="250.5">MATERIAL</text>
<text x="110.6" y="246.3">MFG APPR.</text>
<text x="110.7" y="250">Q.A.</text>
<text x="77.3" y="257">FINISH</text>
<text x="110.7" y="253.5">COMMENTS:</text>
<text x="145.1" y="259">SIZE</text>
<text x="150.1" y="259.1">DWG. NO.</text>
<text x="197.8" y="259.2">REV.</text>
<text x="145" y="265.7">SCALE:1:1</text>
</g>
<g font-size="1.7">
<text x="156.7" y="265.7">WEIGHT:</text>
<text x="186.3" y="265.7">SHEET 1 OF 1</text>
</g>
</svg>
